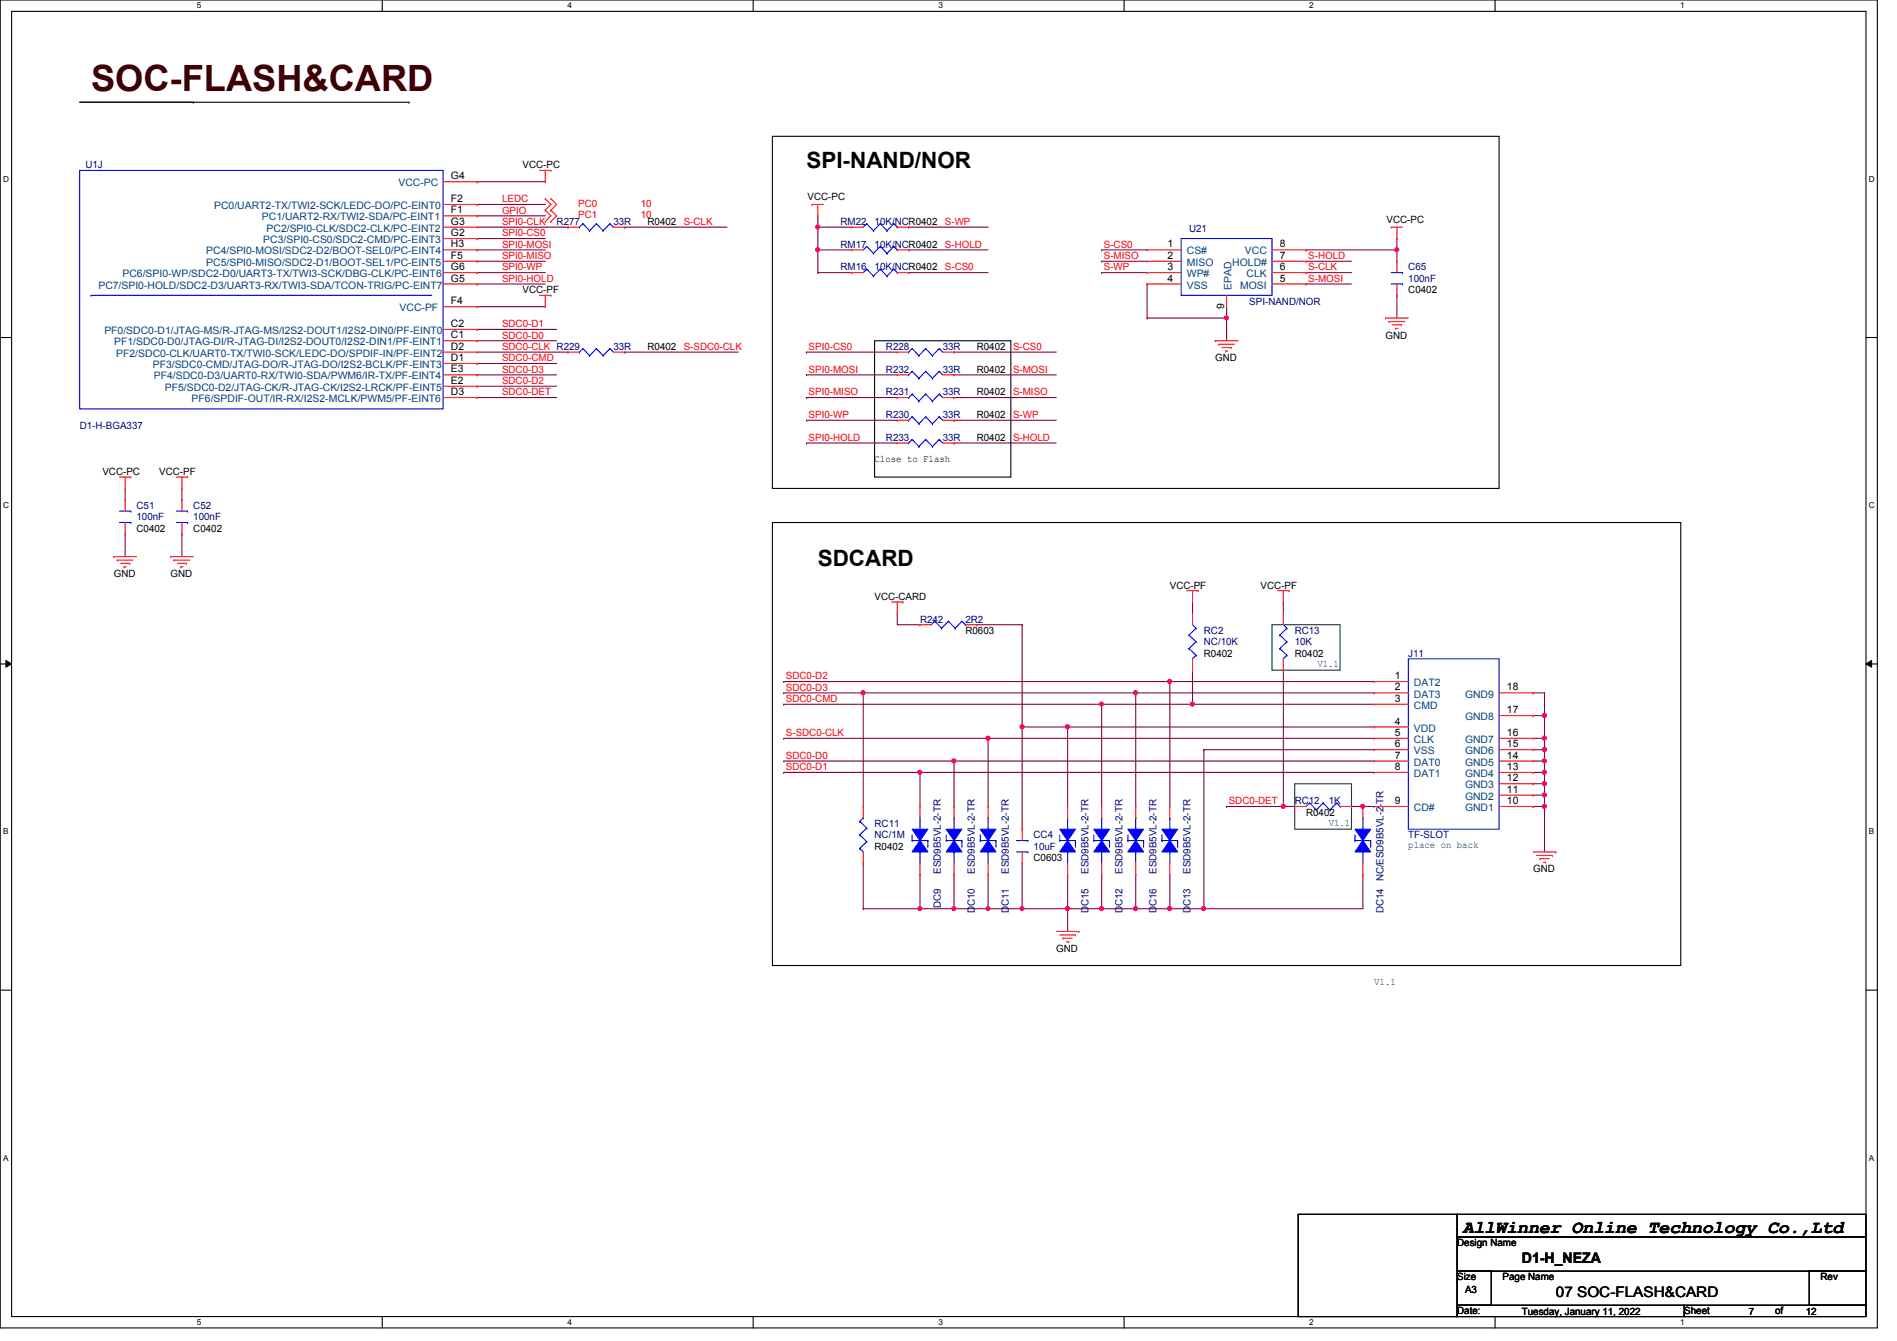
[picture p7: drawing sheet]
<svg xmlns="http://www.w3.org/2000/svg" width="297mm" height="210mm" viewBox="0 0 297 210" stroke-linecap="round" stroke-linejoin="round" font-family="sans-serif">
<path d="M0 0h294v207.9h-294zM1.8 1.8h290.4v204.3h-290.4z" fill="none" stroke="#000" stroke-width=".17"/>
<g fill="#fff">
<path d="M30.8 .2h.7v1.4h-.7z"/>
<path d="M30.8 206.2h.7v1.4h-.7z"/>
</g>
<path d="M59.9 0v1.8M59.9 206.1v1.8" fill="none" stroke="#000" stroke-width=".17"/>
<g fill="#fff">
<path d="M88.9 .2h.6v1.4h-.6z"/>
<path d="M88.9 206.2h.6v1.4h-.6z"/>
</g>
<path d="M117.9 0v1.8M117.9 206.1v1.8" fill="none" stroke="#000" stroke-width=".17"/>
<g fill="#fff">
<path d="M146.9 .2h.7v1.4h-.7z"/>
<path d="M146.9 206.2h.7v1.4h-.7z"/>
</g>
<path d="M176 0v1.8M176 206.1v1.8" fill="none" stroke="#000" stroke-width=".17"/>
<g fill="#fff">
<path d="M205 .2h.7v1.4h-.7z"/>
<path d="M205 206.2h.7v1.4h-.7z"/>
</g>
<path d="M234.1 0v1.8M234.1 206.1v1.8" fill="none" stroke="#000" stroke-width=".17"/>
<g fill="#fff">
<path d="M263.1 .2h.7v1.4h-.7z"/>
<path d="M263.1 206.2h.7v1.4h-.7z"/>
<path d="M.5 27.3h.9v1.4h-.9z"/>
<path d="M292.6 27.3h.9v1.4h-.9z"/>
<path d="M.5 78.4h.9v1.4h-.9z"/>
<path d="M292.6 78.4h.9v1.4h-.9z"/>
</g>
<path d="M0 52.8h1.8M292.2 52.8h1.8" fill="none" stroke="#000" stroke-width=".17"/>
<g fill="#fff">
<path d="M.5 129.5h.8v1.4h-.8z"/>
<path d="M292.6 129.5h.9v1.4h-.9z"/>
</g>
<path d="M0 103.9h1.8M292.2 103.9h1.8" fill="none" stroke="#000" stroke-width=".17"/>
<path d="M.9 103.4l.9 .5-.9 .5zM292.2 103.9l.9-.5v1z" fill="#000"/>
<path d="M.9 103.4l.9 .5-.9 .5zM292.2 103.9l.9-.5v1z" fill="none" stroke="#000" stroke-width=".16"/>
<g fill="#fff">
<path d="M.5 180.5h.8v1.4h-.8z"/>
<path d="M292.6 180.5h.9v1.4h-.9z"/>
</g>
<path d="M12.5 16h51.5M30.3 16h.1M64 16h.1M120.9 21.3h113.8v55.2h-113.8zM136.9 53.3h21.4v21.4h-21.4zM120.9 81.8h142.3v69.3h-142.3zM0 155h1.8M292.2 155h1.8" fill="none" stroke="#000" stroke-width=".17"/>
<path d="M199.2 97.8h10.6v7.1h-10.6zM202.7 122.7h8.9v7.1h-8.9z" fill="none" stroke="#008000" stroke-width=".17"/>
<g fill="none" stroke="#800040" stroke-width=".17">
<path d="M74.7 28.4h.1M74.7 28.4h10.7M128.1 33.8h.1M128.1 35.6h.1M128.1 33.8v1.8M128.1 35.6h5.3M172.5 39.1h.1M172.5 39.1h7.1M204.5 39.1h.1M218.7 37.3h.1M218.7 37.3v1.8h-14.2M74.7 48h.1"/>
<path d="M74.7 48h10.7M172.5 42.7h.1M172.5 40.9h.1M172.5 40.9h7.1M172.5 42.7h7.1M192.1 48h.1M192.1 48v1.8M204.5 40.9h.1M204.5 44.4h.1M204.5 42.7h.1M204.5 40.9h7.1M204.5 44.4h7.1"/>
<path d="M204.5 42.7h7.1M19.6 78.2h.1M19.6 76.5v1.7M28.5 78.2h.1M28.5 76.5v1.7M19.6 83.6h.1M19.6 83.6v3.5M28.5 83.6h.1M28.5 83.6v3.5"/>
</g>
<circle cx="128" cy="35.5" r=".32" fill="#f0f"/>
<circle cx="128" cy="35.5" r=".32" fill="none" stroke="#f0f" stroke-width=".17"/>
<path d="M128.1 35.6h.1M128.1 39.1h.1M128.1 35.6v3.5M128.1 39.1h5.3" fill="none" stroke="#800040" stroke-width=".17"/>
<circle cx="128" cy="39.1" r=".32" fill="#f0f"/>
<circle cx="128" cy="39.1" r=".32" fill="none" stroke="#f0f" stroke-width=".17"/>
<g fill="none" stroke="#800040" stroke-width=".17">
<path d="M74.7 37.3h.1M74.7 39.1h.1M74.7 35.6h14.2M74.7 39.1h10.7M74.7 37.3h10.7M88.9 35.6h.1M128.1 39.1h.1M128.1 39.1v3.6M142.3 35.6h.1M142.3 39.1h.1M142.3 35.6h12.4M142.3 39.1h12.4"/>
<path d="M218.7 39.1h.1M218.7 39.1v1.8M74.7 40.9h.1M74.7 42.7h.1M74.7 44.4h.1M74.7 42.7h10.7M74.7 40.9h10.7M74.7 44.4h10.7M126.3 58.7h.1M126.3 55.1h.1M126.3 58.7h14.2M126.3 55.1h14.2"/>
<path d="M128.1 42.7h.1M128.1 42.7h5.3M142.3 42.7h.1M142.3 42.7h12.4M149.4 58.7h.1M149.4 55.1h.1M149.4 58.7h16M149.4 55.1h16M218.7 46.2h.1M218.7 46.2v3.6M126.3 62.2h.1M126.3 65.8h.1"/>
<path d="M126.3 69.3h.1M126.3 62.2h14.2M126.3 65.8h14.2M126.3 69.3h14.2M149.4 62.2h.1M149.4 69.3h.1M149.4 65.8h.1M149.4 62.2h16M149.4 65.8h16M149.4 69.3h16"/>
</g>
<circle cx="218.7" cy="39.1" r=".32" fill="#f0f"/>
<circle cx="218.7" cy="39.1" r=".32" fill="none" stroke="#f0f" stroke-width=".17"/>
<path d="M179.6 44.4h.1M179.6 49.8h.1M179.6 44.4v5.4M179.6 49.8h12.5" fill="none" stroke="#800040" stroke-width=".17"/>
<circle cx="192" cy="49.8" r=".32" fill="#f0f"/>
<circle cx="192" cy="49.8" r=".32" fill="none" stroke="#f0f" stroke-width=".17"/>
<path d="M192.1 49.8h.1M192.1 49.8v3.5M240.1 126.2h.1M240.1 126.2h1.7M241.8 126.2h.1M241.8 126.2v7.1" fill="none" stroke="#800040" stroke-width=".17"/>
<circle cx="241.8" cy="126.2" r=".32" fill="#f0f"/>
<circle cx="241.8" cy="126.2" r=".32" fill="none" stroke="#f0f" stroke-width=".17"/>
<path d="M135.2 108.5h.1M135.2 108.5v17.7M135.2 108.5h42.6M192.1 126.2h.1M192.1 126.2h8.9M213.4 126.2h.1M213.4 126.2h1.8" fill="none" stroke="#800040" stroke-width=".17"/>
<circle cx="177.8" cy="108.4" r=".32" fill="#f0f"/>
<circle cx="177.8" cy="108.4" r=".32" fill="none" stroke="#f0f" stroke-width=".17"/>
<circle cx="135.1" cy="108.4" r=".32" fill="#f0f"/>
<circle cx="135.1" cy="108.4" r=".32" fill="none" stroke="#f0f" stroke-width=".17"/>
<path d="M160.1 97.8h.1M160.1 97.8v16M135.2 135.1h.1M135.2 135.1v7.1M135.2 142.2h.1M135.2 142.2h8.9" fill="none" stroke="#800040" stroke-width=".17"/>
<circle cx="160" cy="113.8" r=".32" fill="#f0f"/>
<circle cx="160" cy="113.8" r=".32" fill="none" stroke="#f0f" stroke-width=".17"/>
<path d="M211.6 126.2h.1M211.6 126.2h1.8" fill="none" stroke="#800040" stroke-width=".17"/>
<circle cx="213.4" cy="126.2" r=".32" fill="#f0f"/>
<circle cx="213.4" cy="126.2" r=".32" fill="none" stroke="#f0f" stroke-width=".17"/>
<path d="M188.5 117.3h.1M188.5 117.3v24.9M213.4 136.9h.1M213.4 136.9v5.3h-24.9M188.5 142.2h.1" fill="none" stroke="#800040" stroke-width=".17"/>
<circle cx="188.5" cy="142.2" r=".32" fill="#f0f"/>
<circle cx="188.5" cy="142.2" r=".32" fill="none" stroke="#f0f" stroke-width=".17"/>
<path d="M183.2 142.2h.1M183.2 142.2h5.3" fill="none" stroke="#800040" stroke-width=".17"/>
<circle cx="183.1" cy="142.2" r=".32" fill="#f0f"/>
<circle cx="183.1" cy="142.2" r=".32" fill="none" stroke="#f0f" stroke-width=".17"/>
<path d="M122.7 110.2h.1M122.7 110.2h64M172.5 110.2h.1" fill="none" stroke="#800040" stroke-width=".17"/>
<circle cx="172.5" cy="110.2" r=".32" fill="#f0f"/>
<circle cx="172.5" cy="110.2" r=".32" fill="none" stroke="#f0f" stroke-width=".17"/>
<path d="M122.7 108.5h.1M122.7 115.6h.1M122.7 108.5h12.5M122.7 115.6h32M167.2 142.2h.1M167.2 142.2v3.6" fill="none" stroke="#800040" stroke-width=".17"/>
<circle cx="154.7" cy="115.5" r=".32" fill="#f0f"/>
<circle cx="154.7" cy="115.5" r=".32" fill="none" stroke="#f0f" stroke-width=".17"/>
<path d="M188.5 117.3h.1M188.5 117.3h26.7M167.2 142.2h.1M167.2 142.2h5.3" fill="none" stroke="#800040" stroke-width=".17"/>
<circle cx="172.5" cy="142.2" r=".32" fill="#f0f"/>
<circle cx="172.5" cy="142.2" r=".32" fill="none" stroke="#f0f" stroke-width=".17"/>
<path d="M122.7 106.7h.1M122.7 106.7h60.5" fill="none" stroke="#800040" stroke-width=".17"/>
<circle cx="183.1" cy="106.7" r=".32" fill="#f0f"/>
<circle cx="183.1" cy="106.7" r=".32" fill="none" stroke="#f0f" stroke-width=".17"/>
<path d="M122.7 119.1h.1M122.7 119.1h26.7M122.7 120.9h.1M122.7 120.9h21.4" fill="none" stroke="#800040" stroke-width=".17"/>
<circle cx="149.4" cy="119.1" r=".32" fill="#f0f"/>
<circle cx="149.4" cy="119.1" r=".32" fill="none" stroke="#f0f" stroke-width=".17"/>
<path d="M144.1 120.9h.1M144.1 120.9v5.3M144.1 142.2h.1M144.1 142.2h5.3" fill="none" stroke="#800040" stroke-width=".17"/>
<circle cx="149.4" cy="142.2" r=".32" fill="#f0f"/>
<circle cx="149.4" cy="142.2" r=".32" fill="none" stroke="#f0f" stroke-width=".17"/>
<circle cx="144" cy="142.2" r=".32" fill="#f0f"/>
<circle cx="144" cy="142.2" r=".32" fill="none" stroke="#f0f" stroke-width=".17"/>
<path d="M144.1 136.9h.1M144.1 136.9v5.3M172.5 136.9h.1M172.5 136.9v5.3M240.1 120.9h.1M240.1 120.9h1.7M241.8 120.9h.1M241.8 120.9v1.8M172.5 142.2h.1M172.5 142.2h5.3" fill="none" stroke="#800040" stroke-width=".17"/>
<circle cx="241.8" cy="120.9" r=".32" fill="#f0f"/>
<circle cx="241.8" cy="120.9" r=".32" fill="none" stroke="#f0f" stroke-width=".17"/>
<path d="M183.2 136.9h.1M183.2 136.9v5.3M149.4 142.2h.1M149.4 142.2h5.3" fill="none" stroke="#800040" stroke-width=".17"/>
<circle cx="154.7" cy="142.2" r=".32" fill="#f0f"/>
<circle cx="154.7" cy="142.2" r=".32" fill="none" stroke="#f0f" stroke-width=".17"/>
<path d="M160.1 113.8h.1M160.1 113.8h7.1M172.5 110.2h.1M172.5 110.2v16M183.2 106.7h.1M183.2 106.7v19.5M144.1 120.9h.1M144.1 120.9h71.1M149.4 136.9h.1M149.4 136.9v5.3M154.7 142.2h.1M154.7 142.2h5.4" fill="none" stroke="#800040" stroke-width=".17"/>
<circle cx="144" cy="120.9" r=".32" fill="#f0f"/>
<circle cx="144" cy="120.9" r=".32" fill="none" stroke="#f0f" stroke-width=".17"/>
<path d="M167.2 113.8h.1M167.2 113.8v12.4M167.2 113.8h48M154.7 136.9h.1M154.7 136.9v5.3M167.2 136.9h.1M167.2 136.9v5.3" fill="none" stroke="#800040" stroke-width=".17"/>
<circle cx="167.1" cy="113.8" r=".32" fill="#f0f"/>
<circle cx="167.1" cy="113.8" r=".32" fill="none" stroke="#f0f" stroke-width=".17"/>
<path d="M177.8 136.9h.1M177.8 136.9v5.3M177.8 142.2h.1M177.8 142.2h5.4" fill="none" stroke="#800040" stroke-width=".17"/>
<circle cx="177.8" cy="142.2" r=".32" fill="#f0f"/>
<circle cx="177.8" cy="142.2" r=".32" fill="none" stroke="#f0f" stroke-width=".17"/>
<g fill="none" stroke="#800040" stroke-width=".17">
<path d="M149.4 119.1h.1M149.4 119.1h65.8M149.4 119.1v7.1M154.7 115.6h.1M154.7 115.6h60.5M154.7 115.6v10.6M160.1 113.8h.1M160.1 113.8v16M177.8 108.5h.1M177.8 108.5v17.7M177.8 108.5h37.4M183.2 106.7h.1"/>
<path d="M183.2 106.7h32M160.1 135.1h.1M160.1 135.1v7.1M160.1 142.2h.1M160.1 142.2h7.1"/>
</g>
<circle cx="167.1" cy="142.2" r=".32" fill="#f0f"/>
<circle cx="167.1" cy="142.2" r=".32" fill="none" stroke="#f0f" stroke-width=".17"/>
<circle cx="160" cy="142.2" r=".32" fill="#f0f"/>
<circle cx="160" cy="142.2" r=".32" fill="none" stroke="#f0f" stroke-width=".17"/>
<path d="M240.1 122.7h.1M240.1 122.7h1.7" fill="none" stroke="#800040" stroke-width=".17"/>
<circle cx="241.8" cy="122.7" r=".32" fill="#f0f"/>
<circle cx="241.8" cy="122.7" r=".32" fill="none" stroke="#f0f" stroke-width=".17"/>
<path d="M240.1 124.5h.1M241.8 122.7h.1M241.8 122.7v1.8h-1.7" fill="none" stroke="#800040" stroke-width=".17"/>
<circle cx="241.8" cy="124.4" r=".32" fill="#f0f"/>
<circle cx="241.8" cy="124.4" r=".32" fill="none" stroke="#f0f" stroke-width=".17"/>
<path d="M186.7 104.9h.1M186.7 104.9v5.3M241.8 124.5h.1M241.8 124.5v1.7" fill="none" stroke="#800040" stroke-width=".17"/>
<circle cx="186.7" cy="110.2" r=".32" fill="#f0f"/>
<circle cx="186.7" cy="110.2" r=".32" fill="none" stroke="#f0f" stroke-width=".17"/>
<g fill="none" stroke="#800040" stroke-width=".17">
<path d="M74.7 56.9h.1M74.7 51.6h.1M74.7 53.3h.1M74.7 58.7h.1M74.7 56.9h12.5M74.7 55.1h14.2M74.7 51.6h12.5M74.7 53.3h12.5M74.7 58.7h12.5M88.9 55.1h.1M74.7 60.5h.1M74.7 62.2h.1"/>
<path d="M74.7 60.5h12.5M74.7 62.2h12.5M186.7 94.2h.1M186.7 94.2v1.8M201 94.2h.1M201 94.2v1.8M186.7 110.2h.1M186.7 110.2h28.5M201 104.9h.1M201 104.9v21.3"/>
</g>
<circle cx="200.9" cy="126.2" r=".32" fill="#f0f"/>
<circle cx="200.9" cy="126.2" r=".32" fill="none" stroke="#f0f" stroke-width=".17"/>
<g fill="none" stroke="#800040" stroke-width=".17">
<path d="M74.7 32h.1M74.7 33.8h.1M74.7 32h10.7M74.7 33.8h10.7M97.8 55.1h.1M97.8 55.1h17.8M140.5 96h.1M140.5 96v1.8h3.6M144.1 97.8h.1M152.9 97.8h.1M152.9 97.8h7.2M240.1 117.3h1.7"/>
<path d="M241.8 117.3h.1M241.8 119.1h.1M241.8 117.3v1.8M201 126.2h.1M201 126.2h1.7"/>
</g>
<circle cx="241.8" cy="117.3" r=".32" fill="#f0f"/>
<circle cx="241.8" cy="117.3" r=".32" fill="none" stroke="#f0f" stroke-width=".17"/>
<path d="M240.1 119.1h1.7M241.8 119.1h.1" fill="none" stroke="#800040" stroke-width=".17"/>
<circle cx="241.8" cy="119.1" r=".32" fill="#f0f"/>
<circle cx="241.8" cy="119.1" r=".32" fill="none" stroke="#f0f" stroke-width=".17"/>
<path d="M240.1 115.6h1.7M241.8 108.5h.1M241.8 112h.1M241.8 115.6h.1M241.8 108.5v7.1M241.8 119.1v1.8M241.8 120.9h.1" fill="none" stroke="#800040" stroke-width=".17"/>
<circle cx="241.8" cy="115.5" r=".32" fill="#f0f"/>
<circle cx="241.8" cy="115.5" r=".32" fill="none" stroke="#f0f" stroke-width=".17"/>
<path d="M240.1 108.5h.1M240.1 112h.1M240.1 108.5h1.7M240.1 112h1.7M241.8 117.3h.1M241.8 115.6v1.7" fill="none" stroke="#800040" stroke-width=".17"/>
<circle cx="241.8" cy="112" r=".32" fill="#f0f"/>
<circle cx="241.8" cy="112" r=".32" fill="none" stroke="#f0f" stroke-width=".17"/>
<path d="M97.8 35.6h.1M97.8 35.6h16" fill="none" stroke="#800040" stroke-width=".17"/>
<g fill="none" stroke="#f00" stroke-width=".17">
<path d="M84.5 26.7h1.8M85.4 28.4h.1M85.4 34.7h.1M85.4 32.9h.1M85.4 31.1h.1M85.4 26.7v1.7M85.4 32.9l.9 .9-.9 .9M85.4 31.1l.9 .9-.9 .9M86.3 26.7h.1M86.3 34.7h.1M86.3 32.9h.1M86.3 31.1h.1"/>
<path d="M86.3 32.9l.9 .9-.9 .9M86.3 31.1l.9 .9-.9 .9M127.2 32h.1M127.2 32h1.7M128.1 33.8h.1M128.1 32v1.8M179.6 39.1h.1M179.6 39.1h5.4M199.2 39.1h5.3M204.5 39.1h.1M217.8 35.6h.1M217.8 35.6h1.8"/>
<path d="M218.7 37.3h.1M218.7 35.6v1.7M84.5 46.2h1.8M85.4 48h.1M85.4 46.2v1.8M86.3 46.2h.1M88.9 55.1h.1M88.9 55.1h1.8M96.1 55.1h1.7M97.8 55.1h.1M179.6 40.9h.1M179.6 42.7h.1"/>
<path d="M179.6 44.4h.1M179.6 40.9h5.4M179.6 42.7h5.4M179.6 44.4h5.4M190.3 53.3h.1M190.3 53.3h3.5M190.8 53.9h.1M190.8 53.9h2.5M191.3 54.4h1.5M191.9 54.9h.1M191.9 54.9h.3M192.1 48h.1"/>
<path d="M192.1 46.2v1.8M192.8 54.4h.1M199.2 40.9h5.3M199.2 42.7h5.3M199.2 44.4h5.3M204.5 44.4h.1M204.5 42.7h.1M204.5 40.9h.1M217 49.8h.1M217 49.8h3.5M217.5 50.3h.1M217.5 50.3h2.5"/>
<path d="M218 50.8h1.5M218.6 51.4h.1M218.6 51.4h.3M219.5 50.8h.1M18.7 74.7h1.8M19.6 76.5h.1M19.6 74.7v1.8M20.5 74.7h.1M27.6 74.7h1.8M28.5 76.5h.1M28.5 74.7v1.8M29.4 74.7h.1"/>
<path d="M140.5 62.2h.1M140.5 62.2h1.8M147.6 62.2h1.8M149.4 62.2h.1M17.8 87.1h.1M17.8 87.1h3.6M18.4 87.7h.1M18.4 87.7h2.4M18.9 88.2h1.4M19.4 88.7h.1M19.4 88.7h.4M20.3 88.2h.1"/>
<path d="M26.7 87.1h.1M26.7 87.1h3.6M27.3 87.7h.1M27.3 87.7h2.4M27.8 88.2h1.4M28.3 88.7h.1M28.3 88.7h.4M29.2 88.2h.1M139.6 94.2h1.8M140.5 96h.1M140.5 94.2v1.8M141.4 94.2h.1"/>
<path d="M185.8 92.5h1.8M186.7 94.2h.1M186.7 96h.1M186.7 92.5v1.7M186.7 96v1.8M187.6 92.5h.1M200.1 92.5h1.7M201 94.2h.1M201 96h.1M201 92.5v1.7M201 96v1.8M201.8 92.5h.1"/>
<path d="M186.7 104.9h.1M186.7 103.1v1.8M201 104.9h.1M201 103.1v1.8M240.1 133.3h3.5M240.6 133.9h2.5M241.1 134.4h.1M241.1 134.4h1.5M241.7 135h.3M242 135h.1M243.1 133.9h.1M243.6 133.3h.1"/>
<path d="M165.4 145.8h3.5M165.9 146.3h2.5M166.5 146.9h.1M166.5 146.9h1.4M167 147.4h.3M167.3 147.4h.1M168.4 146.3h.1M168.9 145.8h.1"/>
</g>
<path d="M203.3 190.1h24.9v16h-24.9zM228.2 190.1h64v3.5h-64zM228.2 193.6h64v5.4h-64zM228.2 199h5.3v5.3h-5.3zM283.3 199h8.9v5.3h-8.9zM228.2 204.3h35.5v1.8h-35.5zM263.7 204.3h28.5v1.8h-28.5z" fill="none" stroke="#000" stroke-width=".17"/>
<g fill="none" stroke="#00f" stroke-width=".17">
<path d="M185 37.3h14.2v8.9h-14.2zM90.7 55.1h.1M91.3 54.6h.1M91.3 54.6l1 1.1M91.3 54.6l-.6 .5M92.3 55.7h.1M93.4 54.6h.1M93.4 54.6l1 1.1M93.4 54.6l-1.1 1.1M94.4 55.7h.1M95.5 54.6h.1M95.5 54.6l.6 .5"/>
<path d="M95.5 54.6l-1.1 1.1M142.3 62.2h.1M142.8 61.7h.1M142.8 61.7l1.1 1.1M142.8 61.7l-.5 .5M143.9 62.8h.1M144.9 61.7h.1M144.9 61.7l1.1 1.1M144.9 61.7l-1 1.1M146 62.8h.1M147.1 61.7h.1M147.1 61.7l.5 .5"/>
<path d="M147.1 61.7l-1.1 1.1M186.2 99.4h.1M186.2 99.4l1.1 1.1M186.7 97.8l.6 .5M187.3 98.3h.1M187.3 98.3l-1.1 1.1M200.4 99.4h.1M200.4 99.4l1.1 1.1M201 97.8l.5 .5M201.5 98.3h.1M201.5 98.3l-1.1 1.1M186.2 101.5h.1"/>
<path d="M186.2 101.5l1.1 1.1M186.7 103.1h.1M187.3 100.5h.1M187.3 102.6h.1M187.3 100.5l-1.1 1M187.3 102.6l-.6 .5M200.4 101.5h.1M200.4 101.5l1.1 1.1M201 103.1h.1M201.5 100.5h.1M201.5 102.6h.1M201.5 100.5l-1.1 1"/>
<path d="M201.5 102.6l-.5 .5M212.2 131.6h.1M212.2 130.7v.9M212.2 131.6h2.4M213.4 133.3h.1M213.4 128h.1M213.4 128v1.8M213.4 133.3v1.8M214.6 131.6h.1M214.6 132.5h.1M214.6 131.6v.9"/>
</g>
<path d="M213.4 131.6l1.2 1.7h-2.4z" fill-rule="evenodd" fill="#00f"/>
<path d="M213.4 131.6l1.2 1.7h-2.4z" fill="none" stroke="#00f" stroke-width=".17"/>
<path d="M212.2 129.8h2.4l-1.2 1.8z" fill-rule="evenodd" fill="#00f"/>
<g fill="none" stroke="#00f" stroke-width=".17">
<path d="M12.5 26.7h56.9v37.3h-56.9zM135.7 38.6h.1M135.7 38.6l-.5 .5M135.7 38.6l1.1 1.1M136.8 39.7h.1M137.8 38.6h.1M137.8 38.6l-1 1.1M137.8 38.6l1.1 1.1M138.9 39.7h.1M140 38.6h.1M140 38.6l-1.1 1.1M140 38.6l.5 .5"/>
<path d="M140.5 39.1h.1M14.3 46.2h.1M14.3 46.2h53.3M142.3 69.3h.1M142.8 68.8h.1M142.8 68.8l1.1 1.1M142.8 68.8l-.5 .5M143.9 69.9h.1M144.9 68.8h.1M144.9 68.8l1.1 1.1M144.9 68.8l-1 1.1M146 69.9h.1"/>
<path d="M147.1 68.8h.1M147.1 68.8l.5 .5M147.1 68.8l-1.1 1.1M220.5 103.1h14.2v26.7h-14.2zM165.9 131.6h.1M165.9 130.7v.9M165.9 131.6h2.5M167.2 133.3h.1M167.2 128h.1M167.2 128v1.8M167.2 133.3v1.8M168.4 131.6h.1"/>
<path d="M168.4 132.5h.1M168.4 131.6v.9M212.2 129.8h2.4l-1.2 1.8z"/>
</g>
<g fill="none" stroke="#f00" stroke-width=".17">
<path d="M69.4 39.1h5.3M69.4 32h5.3M69.4 33.8h5.3M69.4 35.6h5.3M69.4 37.3h5.3M69.4 28.4h5.3M74.7 32h.1M74.7 33.8h.1M74.7 35.6h.1M74.7 37.3h.1M74.7 39.1h.1M74.7 28.4h.1"/>
<path d="M133.4 39.1h.1M133.4 39.1h1.8M140.5 39.1h1.8M142.3 39.1h.1M69.4 40.9h5.3M69.4 42.7h5.3M69.4 44.4h5.3M69.4 51.6h5.3M69.4 53.3h5.3M69.4 55.1h5.3M69.4 56.9h5.3M69.4 58.7h5.3"/>
<path d="M69.4 48h5.3M74.7 40.9h.1M74.7 42.7h.1M74.7 44.4h.1M74.7 51.6h.1M74.7 53.3h.1M74.7 55.1h.1M74.7 56.9h.1M74.7 58.7h.1M74.7 48h.1M69.4 60.5h5.3M69.4 62.2h5.3"/>
<path d="M74.7 60.5h.1M74.7 62.2h.1M140.5 69.3h.1M140.5 69.3h1.8M147.6 69.3h1.8M149.4 69.3h.1M215.2 108.5h.1M215.2 110.2h.1M215.2 113.8h.1M215.2 115.6h.1M215.2 117.3h.1M215.2 119.1h.1"/>
<path d="M215.2 106.7h.1M215.2 108.5h5.3M215.2 110.2h5.3M215.2 113.8h5.3M215.2 115.6h5.3M215.2 117.3h5.3M215.2 119.1h5.3M215.2 106.7h5.3M234.7 108.5h5.4M234.7 115.6h5.4M234.7 117.3h5.4M234.7 119.1h5.4"/>
<path d="M234.7 112h5.4M240.1 119.1h.1M240.1 117.3h.1M240.1 115.6h.1M240.1 112h.1M240.1 108.5h.1M213.4 136.9h.1M213.4 126.2h.1M213.4 126.2v1.8M213.4 135.1v1.8M215.2 120.9h.1M215.2 126.2h.1"/>
<path d="M215.2 120.9h5.3M215.2 126.2h5.3M234.7 120.9h5.4M234.7 126.2h5.4M234.7 124.5h5.4M234.7 122.7h5.4M240.1 126.2h.1M240.1 124.5h.1M240.1 122.7h.1M240.1 120.9h.1"/>
</g>
<path d="M167.2 131.6l1.2 1.7h-2.5z" fill-rule="evenodd" fill="#00f"/>
<path d="M167.2 131.6l1.2 1.7h-2.5z" fill="none" stroke="#00f" stroke-width=".17"/>
<path d="M165.9 129.8h2.5l-1.2 1.8z" fill-rule="evenodd" fill="#00f"/>
<g fill="none" stroke="#00f" stroke-width=".17">
<path d="M142.3 55.1h.1M142.8 54.6h.1M142.8 54.6l1.1 1.1M142.8 54.6l-.5 .5M143.9 55.7h.1M144.9 54.6h.1M144.9 54.6l1.1 1.1M144.9 54.6l-1 1.1M146 55.7h.1M147.1 54.6h.1M147.1 54.6l.5 .5M147.1 54.6l-1.1 1.1"/>
<path d="M217.8 42.7h1.8M217.8 44.4h1.8M219.6 42.7h.1M219.6 44.4h.1M153.5 131.6h.1M153.5 130.7v.9M153.5 131.6h2.5M154.7 133.3h.1M154.7 128h.1M154.7 128v1.8M154.7 133.3v1.8M156 131.6h.1"/>
<path d="M156 132.5h.1M156 131.6v.9M165.9 129.8h2.5l-1.2 1.8z"/>
</g>
<path d="M140.5 55.1h.1M140.5 55.1h1.8M147.6 55.1h1.8M149.4 55.1h.1M218.7 40.9h.1M218.7 46.2h.1M218.7 40.9v1.8M218.7 44.4v1.8M167.2 136.9h.1M167.2 126.2h.1M167.2 126.2v1.8M167.2 135.1v1.8" fill="none" stroke="#f00" stroke-width=".17"/>
<path d="M154.7 131.6l1.3 1.7h-2.5z" fill-rule="evenodd" fill="#00f"/>
<path d="M154.7 131.6l1.3 1.7h-2.5z" fill="none" stroke="#00f" stroke-width=".17"/>
<path d="M153.5 129.8h2.5l-1.3 1.8z" fill-rule="evenodd" fill="#00f"/>
<path d="M153.5 129.8h2.5l-1.3 1.8zM176.6 131.6h.1M176.6 130.7v.9M176.6 131.6h2.5M177.8 133.3h.1M177.8 128h.1M177.8 128v1.8M177.8 133.3v1.8M179.1 131.6h.1M179.1 132.5h.1M179.1 131.6v.9" fill="none" stroke="#00f" stroke-width=".17"/>
<path d="M154.7 136.9h.1M154.7 126.2h.1M154.7 126.2v1.8M154.7 135.1v1.8" fill="none" stroke="#f00" stroke-width=".17"/>
<path d="M177.8 131.6l1.3 1.7h-2.5z" fill-rule="evenodd" fill="#00f"/>
<path d="M177.8 131.6l1.3 1.7h-2.5z" fill="none" stroke="#00f" stroke-width=".17"/>
<path d="M176.6 129.8h2.5l-1.3 1.8z" fill-rule="evenodd" fill="#00f"/>
<g fill="none" stroke="#00f" stroke-width=".17">
<path d="M135.7 35h.1M135.7 35l-.5 .6M135.7 35l1.1 1.1M136.8 36.1h.1M137.8 35h.1M137.8 35l-1 1.1M137.8 35l1.1 1.1M138.9 36.1h.1M140 35h.1M140 35l-1.1 1.1M140 35l.5 .6M140.5 35.6h.1"/>
<path d="M142.8 131.6h.1M142.8 130.7v.9M142.8 131.6h2.5M144.1 133.3h.1M144.1 128h.1M144.1 128v1.8M144.1 133.3v1.8M145.3 131.6h.1M145.3 132.5h.1M145.3 131.6v.9M176.6 129.8h2.5l-1.3 1.8z"/>
</g>
<path d="M133.4 35.6h.1M133.4 35.6h1.8M140.5 35.6h1.8M142.3 35.6h.1M177.8 136.9h.1M177.8 126.2h.1M177.8 126.2v1.8M177.8 135.1v1.8" fill="none" stroke="#f00" stroke-width=".17"/>
<path d="M144.1 131.6l1.2 1.7h-2.5z" fill-rule="evenodd" fill="#00f"/>
<path d="M144.1 131.6l1.2 1.7h-2.5z" fill="none" stroke="#00f" stroke-width=".17"/>
<path d="M142.8 129.8h2.5l-1.2 1.8z" fill-rule="evenodd" fill="#00f"/>
<path d="M142.8 129.8h2.5l-1.2 1.8zM181.9 131.6h.1M181.9 130.7v.9M181.9 131.6h2.5M183.2 133.3h.1M183.2 128h.1M183.2 128v1.8M183.2 133.3v1.8M184.4 131.6h.1M184.4 132.5h.1M184.4 131.6v.9" fill="none" stroke="#00f" stroke-width=".17"/>
<path d="M144.1 136.9h.1M144.1 126.2h.1M144.1 126.2v1.8M144.1 135.1v1.8" fill="none" stroke="#f00" stroke-width=".17"/>
<path d="M183.2 131.6l1.2 1.7h-2.5z" fill-rule="evenodd" fill="#00f"/>
<path d="M183.2 131.6l1.2 1.7h-2.5z" fill="none" stroke="#00f" stroke-width=".17"/>
<path d="M181.9 129.8h2.5l-1.2 1.8z" fill-rule="evenodd" fill="#00f"/>
<g fill="none" stroke="#00f" stroke-width=".17">
<path d="M135.7 42.1h.1M135.7 42.1l-.5 .6M135.7 42.1l1.1 1.1M136.8 43.2h.1M137.8 42.1h.1M137.8 42.1l-1 1.1M137.8 42.1l1.1 1.1M138.9 43.2h.1M140 42.1h.1M140 42.1l-1.1 1.1M140 42.1l.5 .6M140.5 42.7h.1"/>
<path d="M142.3 58.7h.1M142.8 58.1h.1M142.8 58.1l1.1 1.1M142.8 58.1l-.5 .6M143.9 59.2h.1M144.9 58.1h.1M144.9 58.1l1.1 1.1M144.9 58.1l-1 1.1M146 59.2h.1M147.1 58.1h.1M147.1 58.1l.5 .6M147.1 58.1l-1.1 1.1"/>
<path d="M142.3 65.8h.1M142.8 65.2h.1M142.8 65.2l1.1 1.1M142.8 65.2l-.5 .6M143.9 66.3h.1M144.9 65.2h.1M144.9 65.2l1.1 1.1M144.9 65.2l-1 1.1M146 66.3h.1M147.1 65.2h.1M147.1 65.2l.5 .6M147.1 65.2l-1.1 1.1"/>
<path d="M18.7 80h1.8M18.7 81.8h1.8M20.5 80h.1M20.5 81.8h.1M27.6 80h1.8M27.6 81.8h1.8M29.4 80h.1M29.4 81.8h.1M146.4 97.2h.1M146.4 97.2l-.6 .6M146.4 97.2l1 1.1M147.4 98.3h.1"/>
<path d="M148.5 97.2h.1M148.5 97.2l-1.1 1.1M148.5 97.2l1.1 1.1M149.6 98.3h.1M150.6 97.2h.1M150.6 97.2l-1 1.1M150.6 97.2l.6 .6M151.2 97.8h.1M134.6 132.8h.1M134.6 130.7h.1M134.6 128.6h.1M134.6 132.8l.6 .5"/>
<path d="M134.6 130.7l1.1 1M134.6 128.6l1.1 1M135.2 128h.1M135.2 128l-.6 .6M135.7 131.7h.1M135.7 129.6h.1M135.7 131.7l-1.1 1.1M135.7 129.6l-1.1 1.1M148.2 131.6h.1M148.2 131.6h2.4M148.2 130.7v.9M149.4 133.3h.1"/>
<path d="M149.4 128h.1M149.4 128v1.8M149.4 133.3v1.8M150.6 131.6h.1M150.6 132.5h.1M150.6 131.6v.9M159.2 131.6h1.7M159.2 133.3h1.7M160.9 131.6h.1M160.9 133.3h.1M181.9 129.8h2.5l-1.2 1.8zM205.1 125.7h.1"/>
<path d="M205.1 125.7l-.6 .5M205.1 125.7l1 1.1M206.1 126.8h.1M207.2 125.7h.1M207.2 125.7l-1.1 1.1M207.2 125.7l1 1.1M208.2 126.8h.1M209.3 125.7h.1M209.3 125.7l-1.1 1.1M209.3 125.7l.5 .5M209.8 126.2h.1"/>
</g>
<g fill="none" stroke="#f00" stroke-width=".17">
<path d="M133.4 42.7h.1M133.4 42.7h1.8M140.5 58.7h.1M140.5 42.7h1.8M140.5 58.7h1.8M142.3 42.7h.1M147.6 58.7h1.8M149.4 58.7h.1M19.6 78.2h.1M19.6 78.2v1.8M28.5 78.2h.1M28.5 78.2v1.8"/>
<path d="M140.5 65.8h.1M140.5 65.8h1.8M147.6 65.8h1.8M149.4 65.8h.1M19.6 83.6h.1M19.6 81.8v1.8M28.5 83.6h.1M28.5 81.8v1.8M144.1 97.8h.1M144.1 97.8h1.7M151.2 97.8h1.7M152.9 97.8h.1"/>
<path d="M135.2 135.1h.1M135.2 126.2h.1M135.2 126.2v1.8M135.2 133.3v1.8M160.1 129.8h.1M160.1 135.1h.1M160.1 129.8v1.8M160.1 133.3v1.8M183.2 136.9h.1M183.2 126.2h.1M183.2 126.2v1.8M183.2 135.1v1.8"/>
<path d="M202.7 126.2h.1M202.7 126.2h1.8M209.8 126.2h1.8M211.6 126.2h.1"/>
</g>
<path d="M149.4 131.6l1.2 1.7h-2.4z" fill-rule="evenodd" fill="#00f"/>
<path d="M149.4 131.6l1.2 1.7h-2.4z" fill="none" stroke="#00f" stroke-width=".17"/>
<path d="M148.2 129.8h2.4l-1.2 1.8z" fill-rule="evenodd" fill="#00f"/>
<g fill="none" stroke="#00f" stroke-width=".17">
<path d="M90.7 35.6h.1M91.3 35h.1M91.3 35l1 1.1M91.3 35l-.6 .6M92.3 36.1h.1M93.4 35h.1M93.4 35l1 1.1M93.4 35l-1.1 1.1M94.4 36.1h.1M95.5 35h.1M95.5 35l.6 .6M95.5 35l-1.1 1.1"/>
<path d="M148.2 129.8h2.4l-1.2 1.8zM171.3 131.6h.1M171.3 130.7v.9M171.3 131.6h2.4M172.5 133.3h.1M172.5 128h.1M172.5 128v1.8M172.5 133.3v1.8M173.7 131.6h.1M173.7 132.5h.1M173.7 131.6v.9"/>
</g>
<path d="M88.9 35.6h.1M88.9 35.6h1.8M96.1 35.6h1.7M97.8 35.6h.1M149.4 136.9h.1M149.4 126.2h.1M149.4 126.2v1.8M149.4 135.1v1.8" fill="none" stroke="#f00" stroke-width=".17"/>
<path d="M172.5 131.6l1.2 1.7h-2.4z" fill-rule="evenodd" fill="#00f"/>
<path d="M172.5 131.6l1.2 1.7h-2.4z" fill="none" stroke="#00f" stroke-width=".17"/>
<path d="M171.3 129.8h2.4l-1.2 1.8z" fill-rule="evenodd" fill="#00f"/>
<path d="M171.3 129.8h2.4l-1.2 1.8z" fill="none" stroke="#00f" stroke-width=".17"/>
<path d="M172.5 136.9h.1M172.5 126.2h.1M172.5 126.2v1.8M172.5 135.1v1.8" fill="none" stroke="#f00" stroke-width=".17"/>
<circle cx="128" cy="35.5" r=".32" fill="#f0f"/>
<circle cx="128" cy="35.5" r=".32" fill="none" stroke="#f0f" stroke-width=".17"/>
<circle cx="128" cy="39.1" r=".32" fill="#f0f"/>
<circle cx="128" cy="39.1" r=".32" fill="none" stroke="#f0f" stroke-width=".17"/>
<circle cx="218.7" cy="39.1" r=".32" fill="#f0f"/>
<circle cx="218.7" cy="39.1" r=".32" fill="none" stroke="#f0f" stroke-width=".17"/>
<circle cx="192" cy="49.8" r=".32" fill="#f0f"/>
<circle cx="192" cy="49.8" r=".32" fill="none" stroke="#f0f" stroke-width=".17"/>
<circle cx="241.8" cy="126.2" r=".32" fill="#f0f"/>
<circle cx="241.8" cy="126.2" r=".32" fill="none" stroke="#f0f" stroke-width=".17"/>
<circle cx="177.8" cy="108.4" r=".32" fill="#f0f"/>
<circle cx="177.8" cy="108.4" r=".32" fill="none" stroke="#f0f" stroke-width=".17"/>
<circle cx="135.1" cy="108.4" r=".32" fill="#f0f"/>
<circle cx="135.1" cy="108.4" r=".32" fill="none" stroke="#f0f" stroke-width=".17"/>
<circle cx="160" cy="113.8" r=".32" fill="#f0f"/>
<circle cx="160" cy="113.8" r=".32" fill="none" stroke="#f0f" stroke-width=".17"/>
<circle cx="213.4" cy="126.2" r=".32" fill="#f0f"/>
<circle cx="213.4" cy="126.2" r=".32" fill="none" stroke="#f0f" stroke-width=".17"/>
<circle cx="188.5" cy="142.2" r=".32" fill="#f0f"/>
<circle cx="188.5" cy="142.2" r=".32" fill="none" stroke="#f0f" stroke-width=".17"/>
<circle cx="183.1" cy="142.2" r=".32" fill="#f0f"/>
<circle cx="183.1" cy="142.2" r=".32" fill="none" stroke="#f0f" stroke-width=".17"/>
<circle cx="172.5" cy="110.2" r=".32" fill="#f0f"/>
<circle cx="172.5" cy="110.2" r=".32" fill="none" stroke="#f0f" stroke-width=".17"/>
<circle cx="154.7" cy="115.5" r=".32" fill="#f0f"/>
<circle cx="154.7" cy="115.5" r=".32" fill="none" stroke="#f0f" stroke-width=".17"/>
<circle cx="172.5" cy="142.2" r=".32" fill="#f0f"/>
<circle cx="172.5" cy="142.2" r=".32" fill="none" stroke="#f0f" stroke-width=".17"/>
<circle cx="183.1" cy="106.7" r=".32" fill="#f0f"/>
<circle cx="183.1" cy="106.7" r=".32" fill="none" stroke="#f0f" stroke-width=".17"/>
<circle cx="149.4" cy="119.1" r=".32" fill="#f0f"/>
<circle cx="149.4" cy="119.1" r=".32" fill="none" stroke="#f0f" stroke-width=".17"/>
<circle cx="149.4" cy="142.2" r=".32" fill="#f0f"/>
<circle cx="149.4" cy="142.2" r=".32" fill="none" stroke="#f0f" stroke-width=".17"/>
<circle cx="144" cy="142.2" r=".32" fill="#f0f"/>
<circle cx="144" cy="142.2" r=".32" fill="none" stroke="#f0f" stroke-width=".17"/>
<circle cx="241.8" cy="120.9" r=".32" fill="#f0f"/>
<circle cx="241.8" cy="120.9" r=".32" fill="none" stroke="#f0f" stroke-width=".17"/>
<circle cx="154.7" cy="142.2" r=".32" fill="#f0f"/>
<circle cx="154.7" cy="142.2" r=".32" fill="none" stroke="#f0f" stroke-width=".17"/>
<circle cx="144" cy="120.9" r=".32" fill="#f0f"/>
<circle cx="144" cy="120.9" r=".32" fill="none" stroke="#f0f" stroke-width=".17"/>
<circle cx="167.1" cy="113.8" r=".32" fill="#f0f"/>
<circle cx="167.1" cy="113.8" r=".32" fill="none" stroke="#f0f" stroke-width=".17"/>
<circle cx="177.8" cy="142.2" r=".32" fill="#f0f"/>
<circle cx="177.8" cy="142.2" r=".32" fill="none" stroke="#f0f" stroke-width=".17"/>
<circle cx="167.1" cy="142.2" r=".32" fill="#f0f"/>
<circle cx="167.1" cy="142.2" r=".32" fill="none" stroke="#f0f" stroke-width=".17"/>
<circle cx="160" cy="142.2" r=".32" fill="#f0f"/>
<circle cx="160" cy="142.2" r=".32" fill="none" stroke="#f0f" stroke-width=".17"/>
<circle cx="241.8" cy="122.7" r=".32" fill="#f0f"/>
<circle cx="241.8" cy="122.7" r=".32" fill="none" stroke="#f0f" stroke-width=".17"/>
<circle cx="241.8" cy="124.4" r=".32" fill="#f0f"/>
<circle cx="241.8" cy="124.4" r=".32" fill="none" stroke="#f0f" stroke-width=".17"/>
<circle cx="186.7" cy="110.2" r=".32" fill="#f0f"/>
<circle cx="186.7" cy="110.2" r=".32" fill="none" stroke="#f0f" stroke-width=".17"/>
<circle cx="200.9" cy="126.2" r=".32" fill="#f0f"/>
<circle cx="200.9" cy="126.2" r=".32" fill="none" stroke="#f0f" stroke-width=".17"/>
<circle cx="241.8" cy="117.3" r=".32" fill="#f0f"/>
<circle cx="241.8" cy="117.3" r=".32" fill="none" stroke="#f0f" stroke-width=".17"/>
<circle cx="241.8" cy="119.1" r=".32" fill="#f0f"/>
<circle cx="241.8" cy="119.1" r=".32" fill="none" stroke="#f0f" stroke-width=".17"/>
<circle cx="241.8" cy="115.5" r=".32" fill="#f0f"/>
<circle cx="241.8" cy="115.5" r=".32" fill="none" stroke="#f0f" stroke-width=".17"/>
<circle cx="241.8" cy="112" r=".32" fill="#f0f"/>
<circle cx="241.8" cy="112" r=".32" fill="none" stroke="#f0f" stroke-width=".17"/>
<text font-size="5.7" fill="#400000" x="14.3" y="14.2">SOC-FLASH&amp;CARD</text>
<g font-size="3.5">
<text x="126.3" y="26.4">SPI-NAND/NOR</text>
<text x="128.1" y="88.6">SDCARD</text>
</g>
<text font-size="2.8" x="229.1" y="193">AllWinner Online Technology Co.,Ltd</text>
<g font-size="2.3">
<text x="238.3" y="197.7">D1-H_NEZA</text>
<text x="243.6" y="203">07 SOC-FLASH&amp;CARD</text>
</g>
<g font-size="1.6" fill="#000080">
<text x="13.4" y="26.3">U1J</text>
<text x="87.2" y="35.2">R277</text>
<text x="96.1" y="35.2">33R</text>
<text x="131.6" y="35.2">RM22</text>
<text x="136.9" y="35.2">10K/NCR0402</text>
<text x="131.6" y="38.8">RM17</text>
<text x="136.9" y="38.8">10K/NCR0402</text>
<text x="186.2" y="36.3">U21</text>
<text x="131.6" y="42.3">RM16</text>
<text x="136.9" y="42.3">10K/NCR0402</text>
<text x="195.6" y="47.7">SPI-NAND/NOR</text>
<text x="220.5" y="42.3">C65</text>
<text x="220.5" y="44.1">100nF</text>
<text x="96.1" y="54.8">33R</text>
<text x="138.7" y="54.8">R228</text>
<text x="138.7" y="58.3">R232</text>
<text x="147.6" y="54.8">33R</text>
<text x="147.6" y="58.3">33R</text>
<text x="138.7" y="61.9">R231</text>
<text x="138.7" y="65.4">R230</text>
<text x="147.6" y="61.9">33R</text>
<text x="147.6" y="65.4">33R</text>
<text x="12.5" y="67.2">D1-H-BGA337</text>
<text x="138.7" y="69">R233</text>
<text x="147.6" y="69">33R</text>
<text x="21.4" y="79.7">C51</text>
<text x="21.4" y="81.4">100nF</text>
<text x="30.3" y="79.7">C52</text>
<text x="30.3" y="81.4">100nF</text>
<text x="144.1" y="97.5">R242</text>
<text x="151.2" y="97.5">2R2</text>
<text x="188.5" y="99.2">RC2</text>
<text x="188.5" y="101">NC/10K</text>
<text x="202.7" y="99.2">RC13</text>
<text x="202.7" y="101">10K</text>
<text x="220.5" y="102.8">J11</text>
<text x="202.7" y="125.9">RC12</text>
<text x="208.1" y="125.9">1K</text>
<text x="136.9" y="129.5">RC11</text>
<text x="136.9" y="131.2">NC/1M</text>
<text x="161.8" y="131.2">CC4</text>
<text x="220.5" y="131.2">TF-SLOT</text>
<text x="147.3" y="136.7" transform="rotate(-90 147.3 136.7)">ESD9B5VL-2-TR</text>
<text x="152.7" y="136.7" transform="rotate(-90 152.7 136.7)">ESD9B5VL-2-TR</text>
<text x="158" y="136.7" transform="rotate(-90 158 136.7)">ESD9B5VL-2-TR</text>
<text x="161.8" y="133">10uF</text>
<text x="170.4" y="136.7" transform="rotate(-90 170.4 136.7)">ESD9B5VL-2-TR</text>
<text x="175.8" y="136.7" transform="rotate(-90 175.8 136.7)">ESD9B5VL-2-TR</text>
<text x="181.1" y="136.7" transform="rotate(-90 181.1 136.7)">ESD9B5VL-2-TR</text>
<text x="186.4" y="136.7" transform="rotate(-90 186.4 136.7)">ESD9B5VL-2-TR</text>
<text x="147.3" y="142.1" transform="rotate(-90 147.3 142.1)">DC9</text>
<text x="152.7" y="143" transform="rotate(-90 152.7 143)">DC10</text>
<text x="158" y="143" transform="rotate(-90 158 143)">DC11</text>
<text x="170.4" y="143" transform="rotate(-90 170.4 143)">DC15</text>
<text x="175.8" y="143" transform="rotate(-90 175.8 143)">DC12</text>
<text x="181.1" y="143" transform="rotate(-90 181.1 143)">DC16</text>
<text x="186.4" y="143" transform="rotate(-90 186.4 143)">DC13</text>
<text x="216.7" y="143" transform="rotate(-90 216.7 143)">DC14 NC/ESD9B5VL-2-TR</text>
</g>
<g font-size="1.6" fill="#004080">
<text x="62.4" y="29.2">VCC-PC</text>
<text x="33.5" y="32.7">PC0/UART2-TX/TWI2-SCK/LEDC-DO/PC-EINT0</text>
<text x="41" y="34.5">PC1/UART2-RX/TWI2-SDA/PC-EINT1</text>
<text x="32.3" y="39.8">PC4/SPI0-MOSI/SDC2-D2/BOOT-SEL0/PC-EINT4</text>
<text x="32.3" y="41.6">PC5/SPI0-MISO/SDC2-D1/BOOT-SEL1/PC-EINT5</text>
<text x="41.2" y="38.1">PC3/SPI0-CS0/SDC2-CMD/PC-EINT3</text>
<text x="41.7" y="36.3">PC2/SPI0-CLK/SDC2-CLK/PC-EINT2</text>
<text x="185.8" y="39.8">CS#</text>
<text x="185.8" y="41.6">MISO</text>
<text x="193" y="41.6">HOLD#</text>
<text x="194.9" y="39.8">VCC</text>
<text x="15.4" y="45.2">PC7/SPI0-HOLD/SDC2-D3/UART3-RX/TWI3-SDA/TCON-TRIG/PC-EINT7</text>
<text x="19.2" y="43.4">PC6/SPI0-WP/SDC2-D0/UART3-TX/TWI3-SCK/DBG-CLK/PC-EINT6</text>
<text x="185.8" y="43.4">WP#</text>
<text x="185.8" y="45.2">VSS</text>
<text x="192.8" y="45.3" transform="rotate(-90 192.8 45.3)">EPAD</text>
<text x="194.2" y="45.2">MOSI</text>
<text x="195.2" y="43.4">CLK</text>
<text x="16.3" y="52.3">PF0/SDC0-D1/JTAG-MS/R-JTAG-MS/I2S2-DOUT1/I2S2-DIN0/PF-EINT0</text>
<text x="62.6" y="48.7">VCC-PF</text>
<text x="17.9" y="54.1">PF1/SDC0-D0/JTAG-DI/R-JTAG-DI/I2S2-DOUT0/I2S2-DIN1/PF-EINT1</text>
<text x="18.2" y="55.8">PF2/SDC0-CLK/UART0-TX/TWI0-SCK/LEDC-DO/SPDIF-IN/PF-EINT2</text>
<text x="23.9" y="57.6">PF3/SDC0-CMD/JTAG-DO/R-JTAG-DO/I2S2-BCLK/PF-EINT3</text>
<text x="24.1" y="59.4">PF4/SDC0-D3/UART0-RX/TWI0-SDA/PWM6/IR-TX/PF-EINT4</text>
<text x="25.8" y="61.2">PF5/SDC0-D2/JTAG-CK/R-JTAG-CK/I2S2-LRCK/PF-EINT5</text>
<text x="30" y="62.9">PF6/SPDIF-OUT/IR-RX/I2S2-MCLK/PWM5/PF-EINT6</text>
<text x="221.4" y="107.4">DAT2</text>
<text x="221.4" y="109.2">DAT3</text>
<text x="221.4" y="111">CMD</text>
<text x="229.4" y="112.7">GND8</text>
<text x="229.4" y="109.2">GND9</text>
<text x="221.4" y="114.5">VDD</text>
<text x="221.4" y="116.3">CLK</text>
<text x="221.4" y="118.1">VSS</text>
<text x="221.4" y="119.8">DAT0</text>
<text x="229.4" y="119.8">GND5</text>
<text x="229.4" y="118.1">GND6</text>
<text x="229.4" y="116.3">GND7</text>
<text x="221.4" y="121.6">DAT1</text>
<text x="229.4" y="125.2">GND2</text>
<text x="229.4" y="123.4">GND3</text>
<text x="229.4" y="121.6">GND4</text>
<text x="221.4" y="127">CD#</text>
<text x="229.4" y="127">GND1</text>
</g>
<g font-size="1.6">
<text x="70.6" y="28.1">G4</text>
<text x="81.8" y="26.3">VCC-PC</text>
<text x="70.6" y="31.6">F2</text>
<text x="70.6" y="33.4">F1</text>
<text x="70.6" y="35.2">G3</text>
<text x="101.4" y="35.2">R0402</text>
<text x="126.4" y="31.3">VCC-PC</text>
<text x="217.1" y="34.9">VCC-PC</text>
<text x="70.6" y="37">G2</text>
<text x="70.6" y="38.7">H3</text>
<text x="70.6" y="40.5">F5</text>
<text x="182.8" y="38.7">1</text>
<text x="182.8" y="40.5">2</text>
<text x="200.4" y="40.5">7</text>
<text x="200.4" y="38.7">8</text>
<text x="70.6" y="42.3">G6</text>
<text x="70.6" y="44.1">G5</text>
<text x="70.6" y="47.6">F4</text>
<text x="81.8" y="45.9">VCC-PF</text>
<text x="182.8" y="42.3">3</text>
<text x="182.8" y="44.1">4</text>
<text x="200.4" y="44.1">5</text>
<text x="200.4" y="42.3">6</text>
<text x="220.5" y="45.9">C0402</text>
<text x="70.6" y="51.2">C2</text>
<text x="70.6" y="53">C1</text>
<text x="191.7" y="48.3" transform="rotate(-90 191.7 48.3)">9</text>
<text x="217" y="53">GND</text>
<text x="70.6" y="54.7">D2</text>
<text x="70.6" y="56.5">D1</text>
<text x="70.6" y="58.3">E3</text>
<text x="101.4" y="54.8">R0402</text>
<text x="152.9" y="54.8">R0402</text>
<text x="152.9" y="58.3">R0402</text>
<text x="190.3" y="56.6">GND</text>
<text x="70.6" y="60.1">E2</text>
<text x="70.6" y="61.8">D3</text>
<text x="152.9" y="61.9">R0402</text>
<text x="152.9" y="65.4">R0402</text>
<text x="152.9" y="69">R0402</text>
<text x="16" y="74.3">VCC-PC</text>
<text x="24.9" y="74.3">VCC-PF</text>
<text x="136.9" y="72.3">Close to Flash</text>
<text x="21.4" y="83.2">C0402</text>
<text x="30.3" y="83.2">C0402</text>
<text x="17.8" y="90.3">GND</text>
<text x="26.7" y="90.3">GND</text>
<text x="136.9" y="93.9">VCC-CARD</text>
<text x="183.2" y="92.1">VCC-PF</text>
<text x="197.4" y="92.1">VCC-PF</text>
<text x="151.2" y="99.2">R0603</text>
<text x="188.5" y="102.8">R0402</text>
<text x="202.7" y="102.8">R0402</text>
<text x="218.4" y="106.3">1</text>
<text x="218.4" y="108.1">2</text>
<text x="218.4" y="109.9">3</text>
<text x="218.4" y="113.4">4</text>
<text x="236" y="111.6">17</text>
<text x="236" y="108.1">18</text>
<text x="218.4" y="115.2">5</text>
<text x="218.4" y="117">6</text>
<text x="218.4" y="118.7">7</text>
<text x="236" y="118.7">14</text>
<text x="236" y="117">15</text>
<text x="236" y="115.2">16</text>
<text x="218.4" y="120.5">8</text>
<text x="218.4" y="125.9">9</text>
<text x="236" y="125.9">10</text>
<text x="236" y="124.1">11</text>
<text x="236" y="122.3">12</text>
<text x="236" y="120.5">13</text>
<text x="204.5" y="127.7">R0402</text>
<text x="136.9" y="133">R0402</text>
<text x="161.8" y="134.8">C0603</text>
<text x="240.1" y="136.6">GND</text>
<text x="165.4" y="149">GND</text>
<text x="228.2" y="195.1">Design Name</text>
<text x="228.2" y="200.4">Size</text>
<text x="229.4" y="202.4">A3</text>
<text x="235.3" y="200.4">Page Name</text>
<text x="285.1" y="200.4">Rev</text>
<text x="228.2" y="205.7">Date:</text>
<text x="238.3" y="205.9">Tuesday, January 11, 2022</text>
<text x="263.7" y="205.7">Sheet</text>
<text x="273.9" y="205.9">7</text>
<text x="278" y="205.7">of</text>
<text x="282.7" y="205.9">12</text>
</g>
<g font-size="1.6" fill="#f00">
<text x="78.6" y="35.2">SPI0-CLK</text>
<text x="78.6" y="31.7">LEDC</text>
<text x="78.6" y="33.4">GPIO</text>
<text x="90.5" y="34.2">PC1</text>
<text x="90.5" y="32.4">PC0</text>
<text x="100.3" y="34.2">10</text>
<text x="100.3" y="32.4">10</text>
<text x="107.1" y="35.2">S-CLK</text>
<text x="148" y="35.2">S-WP</text>
<text x="78.6" y="37">SPI0-CS0</text>
<text x="78.6" y="38.8">SPI0-MOSI</text>
<text x="78.6" y="40.6">SPI0-MISO</text>
<text x="148" y="38.8">S-HOLD</text>
<text x="172.8" y="38.8">S-CS0</text>
<text x="172.8" y="40.6">S-MISO</text>
<text x="204.8" y="40.6">S-HOLD</text>
<text x="78.6" y="42.3">SPI0-WP</text>
<text x="78.6" y="44.1">SPI0-HOLD</text>
<text x="148" y="42.3">S-CS0</text>
<text x="172.8" y="42.3">S-WP</text>
<text x="204.8" y="44.1">S-MOSI</text>
<text x="204.8" y="42.3">S-CLK</text>
<text x="78.6" y="51.2">SDC0-D1</text>
<text x="78.6" y="53">SDC0-D0</text>
<text x="78.6" y="56.6">SDC0-CMD</text>
<text x="78.6" y="54.8">SDC0-CLK R229</text>
<text x="78.6" y="58.3">SDC0-D3</text>
<text x="107.1" y="54.8">S-SDC0-CLK</text>
<text x="126.6" y="58.3">SPI0-MOSI</text>
<text x="126.6" y="54.8">SPI0-CS0</text>
<text x="158.6" y="58.3">S-MOSI</text>
<text x="158.6" y="54.8">S-CS0</text>
<text x="78.6" y="60.1">SDC0-D2</text>
<text x="78.6" y="61.9">SDC0-DET</text>
<text x="126.6" y="61.9">SPI0-MISO</text>
<text x="126.6" y="65.4">SPI0-WP</text>
<text x="158.6" y="61.9">S-MISO</text>
<text x="158.6" y="65.4">S-WP</text>
<text x="126.6" y="69">SPI0-HOLD</text>
<text x="158.6" y="69">S-HOLD</text>
<text x="123.1" y="106.3">SDC0-D2</text>
<text x="123.1" y="109.9">SDC0-CMD</text>
<text x="123.1" y="108.1">SDC0-D3</text>
<text x="123.1" y="115.2">S-SDC0-CLK</text>
<text x="123.1" y="118.8">SDC0-D0</text>
<text x="123.1" y="120.6">SDC0-D1</text>
<text x="192.4" y="125.9">SDC0-DET</text>
</g>
<g font-size="1.6" fill="#008000">
<text x="206.3" y="104.4">V1.1</text>
<text x="208.1" y="129.2">V1.1</text>
<text x="220.5" y="132.8">place on back</text>
<text x="215.2" y="154.1">V1.1</text>
</g>
<g font-size="1.3">
<text x="30.8" y="1.3">5</text>
<text x="88.9" y="1.3">4</text>
<text x="146.9" y="1.3">3</text>
<text x="205" y="1.3">2</text>
<text x="263.1" y="1.3">1</text>
<text x=".5" y="28.4">D</text>
<text x="292.6" y="28.4">D</text>
<text x=".5" y="79.5">C</text>
<text x="292.6" y="79.5">C</text>
<text x=".5" y="130.6">B</text>
<text x="292.6" y="130.6">B</text>
<text x=".5" y="181.7">A</text>
<text x="292.6" y="181.7">A</text>
<text x="30.8" y="207.4">5</text>
<text x="88.9" y="207.4">4</text>
<text x="146.9" y="207.4">3</text>
<text x="205" y="207.4">2</text>
<text x="263.1" y="207.4">1</text>
</g>
</svg>
